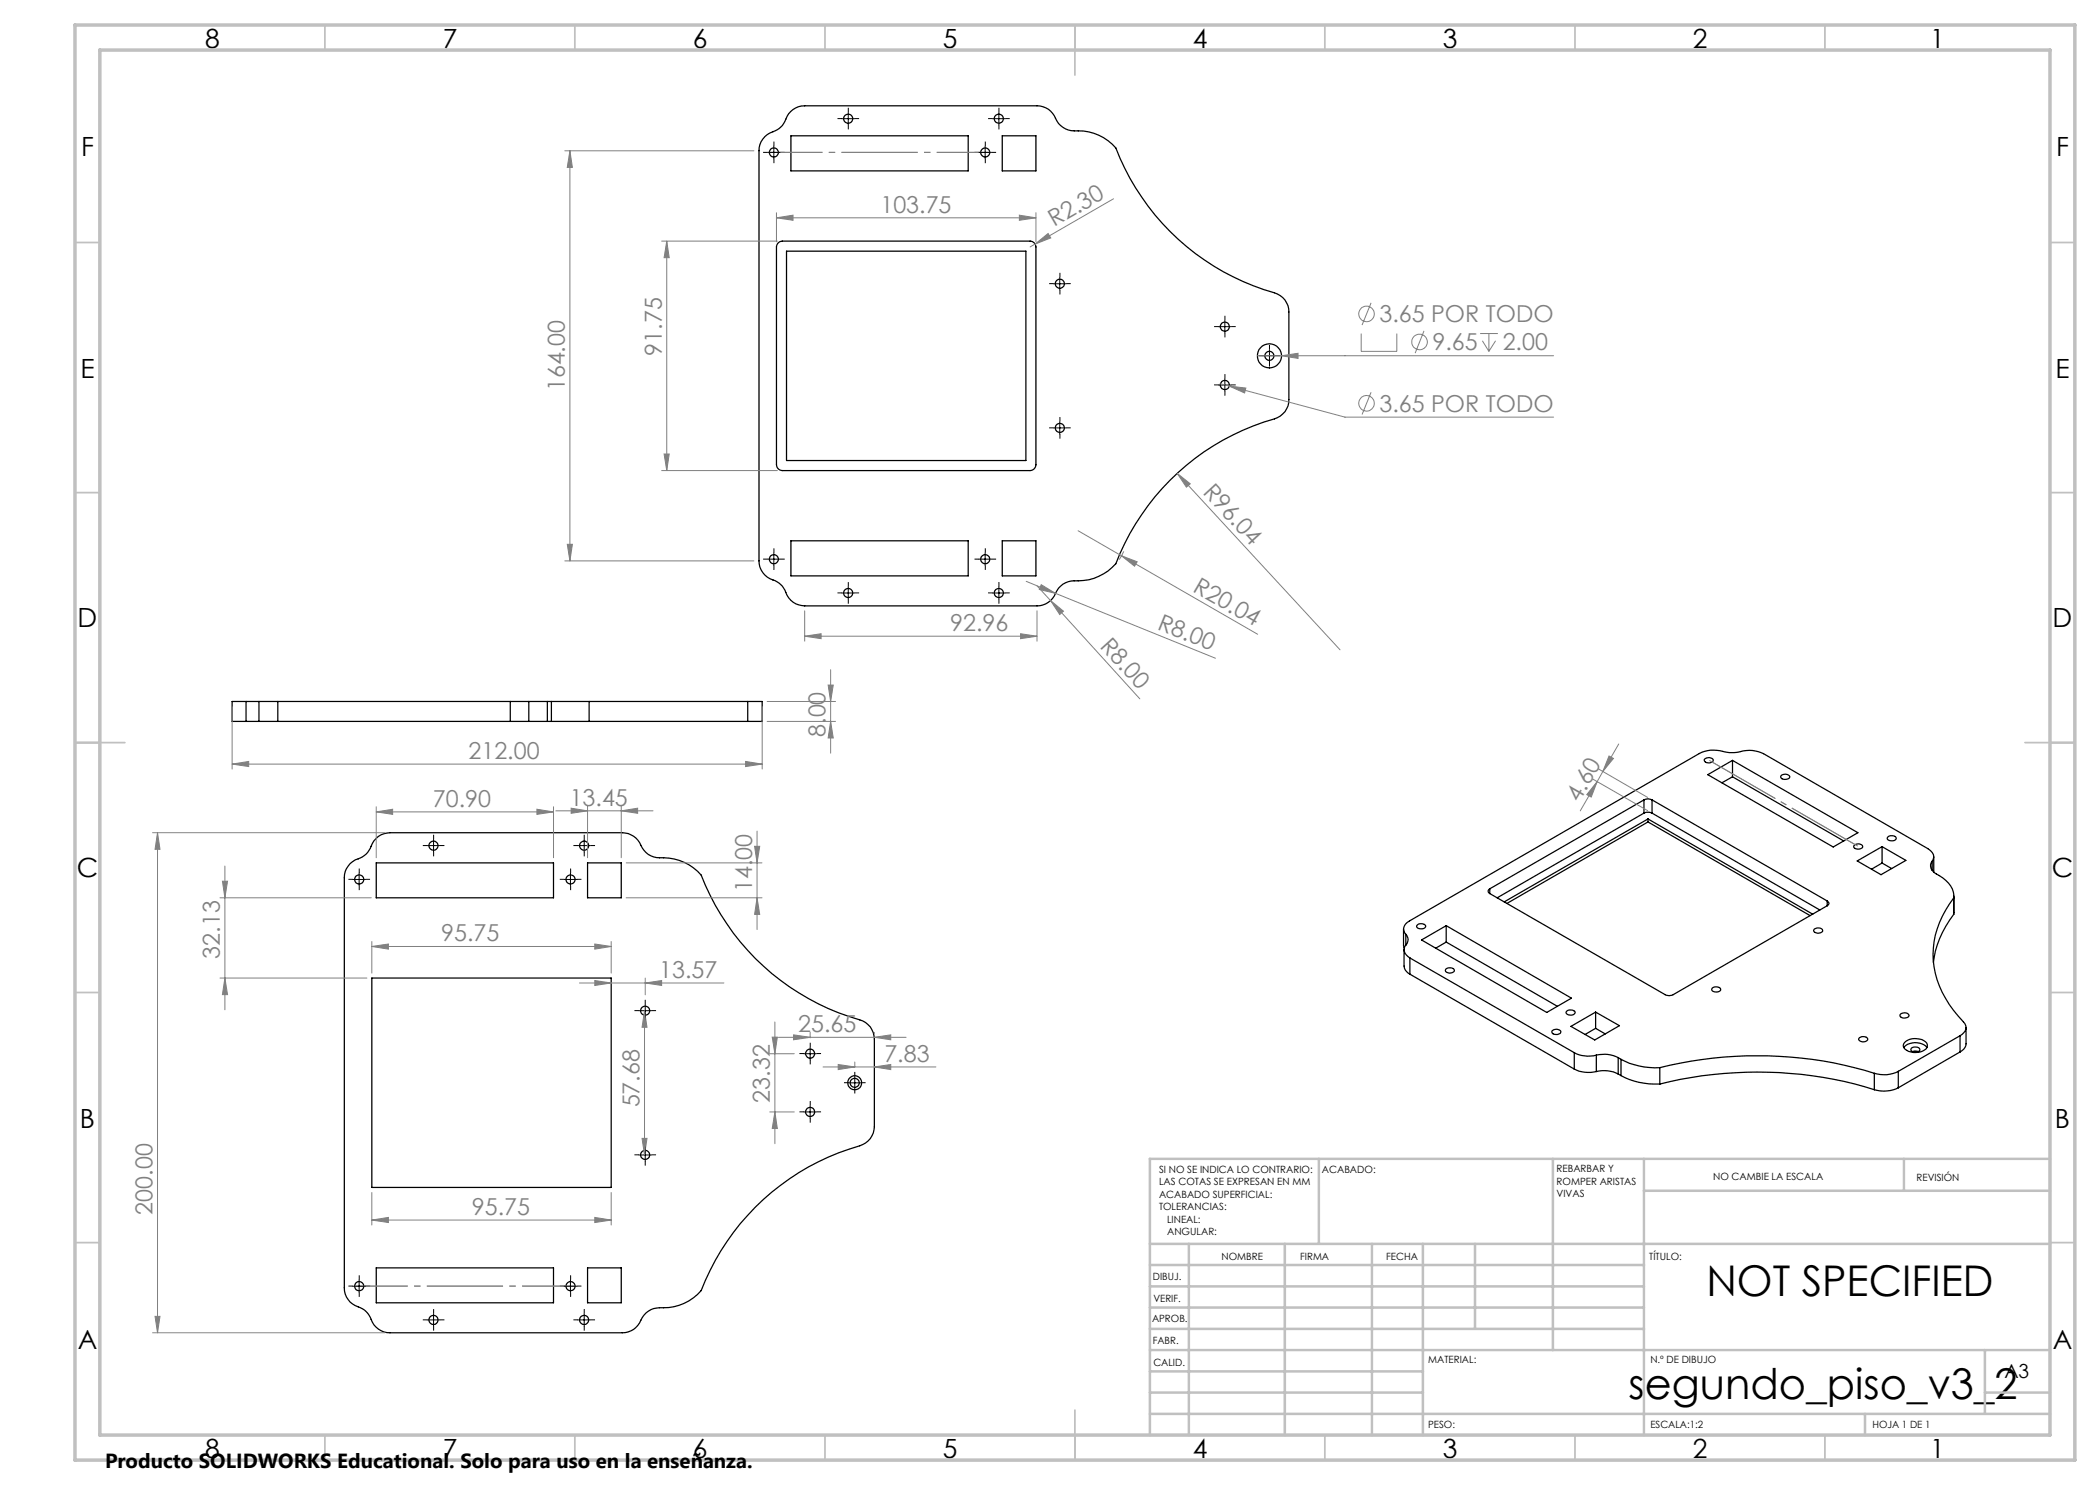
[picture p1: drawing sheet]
<svg xmlns="http://www.w3.org/2000/svg" width="420mm" height="297mm" viewBox="0 0 420 297" stroke-linecap="round" stroke-linejoin="round" font-family="sans-serif">
<g fill="none" stroke="#000" stroke-width=".25">
<path d="M153 27.3l1-.7a4.6 4.6 0 0 0 3.4-3.3 4 4 0 0 1 3.5-2.1h46.5a4.1 4.1 0 0 1 4 3 4.2 4.2 0 0 0 4.3 2 9.8 9.8 0 0 1 7.5 3.4 48.4 48.4 0 0 0 32.3 29.2 3.8 3.8 0 0 1 2.3 3.6v17.5a3.9 3.9 0 0 1-2.9 3.9 48 48 0 0 0-31.7 28.9 10.5 10.5 0 0 1-9 3.5 4.3 4.3 0 0 0-3.3 3 4.1 4.1 0 0 1-3.5 2h-46.5a4.1 4.1 0 0 1-3.9-3.2 4.5 4.5 0 0 0-3-2.3 4 4 0 0 1-2.2-3.5v-82a3.8 3.8 0 0 1 1.2-2.9zM158.2 27.2h35.4v7h-35.4zM200.4 27.2h6.8v7h-6.8zM155.6 48.6l.9-.4h49.5a1.21 1.21 0 0 1 1.2 1.2v43.6a1.21 1.21 0 0 1-1.2 1.1h-49.5a1.21 1.21 0 0 1-1.2-1.1v-43.6zM157.3 50.2h47.9v41.9h-47.9zM158.2 108.2h35.4v7h-35.4zM200.4 108.2h6.8v7h-6.8zM49.2 144.3h2.6M49.2 140.3h2.6M49.2 140.3h-2.8v4h2.8M49.2 140.3v4M51.8 144.3h3.8"/>
<path d="M51.8 140.3h3.8M51.8 140.3v4M55.6 140.3v4M55.6 144.3h46.5M55.6 140.3h46.5M102.1 144.3h3.7M102.1 140.3h3.7M102.1 140.3v4M105.8 144.3h3.7M105.8 140.3h3.7M105.8 140.3v4M109.5 144.3h.8"/>
<path d="M109.5 140.3h.8M109.5 140.3v4M110.3 144.3h7.5M110.3 140.3h7.5M110.3 140.3v4M117.8 144.3h31.7M117.8 140.3h31.7M117.8 140.3v4M149.5 140.3h2.9v4h-2.9M149.5 140.3v4M328.8 160a1.66 1.66 0 0 1 1.6 0M328.8 160l-30.8 17.8"/>
<path d="M328.8 160v2.6M330.4 160l35 20.2M330.4 160v2.6M341 151.8l.8-.3 .6 .2a.39 .39 0 0 1 .1 .7 .99 .99 0 0 1-1.6-.5zM341.6 154.9l4.9-2.8 25.1 14.4-5 2.9zM346.5 152.1v3.3M346.5 155.4l22.3 12.8M346.5 155.4l-2.1 1.2M356.3 155a1 1 0 0 1 1.6 .5 1.14 1.14 0 0 1-1.8-.1zM70 172.7a6.1 6.1 0 0 1 2.5-1.3l.7-.6 .8-1.1a4.2 4.2 0 0 1 4-3.2h46.5a4.3 4.3 0 0 1 3.9 3.1 4.2 4.2 0 0 0 4.3 2 10 10 0 0 1 7.5 3.4 48.4 48.4 0 0 0 32.3 29.2 3.9 3.9 0 0 1 2.4 3.6v17.5a4 4 0 0 1-3 3.9 48 48 0 0 0-31.7 28.9 10 10 0 0 1-8.3 3.4 4.3 4.3 0 0 0-4 3.1 3.9 3.9 0 0 1-3.4 2h-46.5a4.1 4.1 0 0 1-4-3.1 4.4 4.4 0 0 0-3-2.4 4 4 0 0 1-2.1-3.5v-82a3.8 3.8 0 0 1 1.1-2.9zM75.2 172.6h35.5v7h-35.5zM117.5 172.6h6.7v7h-6.7z"/>
<path d="M298 177.8a.52 .52 0 0 0-.4 .4 .52 .52 0 0 0 .4 .5M298 178.7l35 20.2a1.66 1.66 0 0 0 1.6 0l30.8-17.8M298 177.8v.9M328.8 162.6a1.95 1.95 0 0 1 1.6 0M328.8 162.6l-29.4 17M329.6 163.8l32.9 19M329.6 163.8l-28.8 16.6M329.6 163.8v.6M329.6 164.4l32.4 18.7M329.6 164.4l-28.2 16.3M330.4 162.6l33.6 19.4M370.8 169.2a1.1 1.1 0 0 1 1.7 .1 1.02 1.02 0 0 1-1.8 .1z"/>
<path d="M371.4 172.2l5-2.9 4.8 2.8-5 2.8zM376.4 169.3v3.3M376.4 172.6l-2.1 1.2M376.4 172.6l1.9 1.1M377.6 167.4a.97 .97 0 0 1 1.6 .4 1.16 1.16 0 0 1-1.8-.1zM386.4 172.3a1.68 1.68 0 0 0 .9 2.5 5.7 5.7 0 0 1 3.5 4.2l-.1 .6a17.4 17.4 0 0 0-.8 21.3l1.8 2.3a2.95 2.95 0 0 1 1.5 2.6 2.38 2.38 0 0 1-1.2 1.3M386.4 172.3a1.67 1.67 0 0 0-.8-2.6l-32.9-19a7.2 7.2 0 0 0-5.5-.2 11.7 11.7 0 0 1-3.8-.4h-1.9l-1.6 .6-58 33.5a1.66 1.66 0 0 0-.7 2.7M386.4 172.3v1.8M386.8 171.4v3M390.8 179.2l-.1 3.7M74.4 195.6h47.8v41.9h-47.8zM280.7 185.8v3.3l.1 .5"/>
<path d="M280.8 189.9v3.3a1.94 1.94 0 0 0 1.2 1.6M281.2 186.9a1.6 1.6 0 0 1-.2 2.4 1.75 1.75 0 0 0 1 2.3M281.2 186.9v2.1M282 191.6l32.9 18.9M282 191.6v3.2M282 194.8l32.9 19M283.5 185a.97 .97 0 0 1 1.6 .4 1.16 1.16 0 0 1-1.8-.1zM284.3 188l4.9-2.9 25.1 14.5-4.9 2.9zM289.2 193.8a.99 .99 0 0 1 1.7 .4 1.13 1.13 0 0 1-1.8-.1zM289.2 185.1v3.3M289.2 188.4l22.3 12.9M289.2 188.4l-2.1 1.2"/>
<path d="M342.5 197.6l.8-.2a.68 .68 0 0 1 .8 .6 1.16 1.16 0 0 1-1.8-.1zM362.9 185.8a.99 .99 0 0 1 1.6 .5 1.13 1.13 0 0 1-1.8-.1zM365.4 180.2a.5 .5 0 0 1 .4 .5 .5 .5 0 0 1-.4 .4M365.4 180.2v.9M390.7 182.9a19.5 19.5 0 0 0-4 9.6M390.8 182.5l-.1 .4M310.4 206.2a1.13 1.13 0 0 1 1.8 .1 1.02 1.02 0 0 1-1.8 .1zM313.4 202.2l.8-.2 .8 .3a.66 .66 0 0 1-.3 .6 .66 .66 0 0 1-.7 .1h-.3a.52 .52 0 0 1-.5-.6zM314.2 205.3l4.9-2.9 4.8 2.7-5 2.9zM314.9 210.5a6.4 6.4 0 0 0 4.4 .5M314.9 213.8a6.4 6.4 0 0 0 4.4 .5M314.9 210.5v3.3"/>
<path d="M319.1 202.4v3.3M319.1 205.7l-2.1 1.2M319.1 205.7l2 1.1M319.3 211a6.3 6.3 0 0 1 4.3 .5M319.3 214.3a6.3 6.3 0 0 1 4.3 .5M319.3 211v3.3M323.6 211.5l.6 .4M323.6 211.5v3.3M323.6 214.8l.6 .3M324.2 211.9a15 15 0 0 0 7.8 1.6M324.2 215.1a14.6 14.6 0 0 0 7.8 1.7M324.2 211.9v3.2"/>
<path d="M332 213.5a79.9 79.9 0 0 1 42.9 1.2M332 216.8a79.9 79.9 0 0 1 42.9 1.1M332 213.5v3.3M371.9 207.5l.8-.2a.68 .68 0 0 1 .8 .7 1.14 1.14 0 0 1-1.8-.1zM374.9 214.7v3.2M379.7 214.3a6.2 6.2 0 0 1-4.8 .4M379.7 217.6a6.7 6.7 0 0 1-4.8 .3M379.7 214.3v3.3M380.2 202.8a.96 .96 0 0 1 1.6 .4 1.14 1.14 0 0 1-1.8-.1zM380.8 209.5a3.2 3.2 0 0 1 4.6 0M380.9 208.5a3.3 3.3 0 0 1 4.4 .1 1.09 1.09 0 0 1-.7 1.6 3.4 3.4 0 0 1-3.8-.6 .82 .82 0 0 1 .1-1.1zM382.3 209.6a.99 .99 0 0 1 1.7 .5 1.13 1.13 0 0 1-1.8-.1z"/>
<path d="M382.5 210.3l.3-.1 .8 .1M392 207.1l-12.3 7.2M392 207.1v3.3M392 210.4l-12.3 7.2M393.2 205.5v3.3a1.89 1.89 0 0 1-1.2 1.6M75.2 253.6h35.5v7h-35.5zM117.5 253.6h6.7v7h-6.7z"/>
<circle cx="154.8" cy="30.5" r=".89"/>
<circle cx="169.6" cy="23.7" r=".92"/>
<circle cx="197" cy="30.5" r=".91"/>
<circle cx="199.8" cy="23.7" r=".92"/>
<circle cx="212" cy="56.8" r=".92"/>
<circle cx="245" cy="65.3" r=".91"/>
<circle cx="245" cy="77" r=".91"/>
<circle cx="253.9" cy="71.2" r="2.42"/>
<circle cx="253.9" cy="71.2" r=".91"/>
<circle cx="212" cy="85.6" r=".92"/>
<circle cx="154.8" cy="111.8" r=".89"/>
<circle cx="169.6" cy="118.6" r=".92"/>
<circle cx="197" cy="111.9" r=".91"/>
<circle cx="199.8" cy="118.6" r=".92"/>
<circle cx="71.8" cy="175.9" r=".92"/>
<circle cx="86.7" cy="169.1" r=".92"/>
<circle cx="114.1" cy="175.9" r=".92"/>
<circle cx="116.8" cy="169.1" r=".92"/>
<circle cx="129" cy="202.1" r=".92"/>
<circle cx="162" cy="210.7" r=".89"/>
<circle cx="170.9" cy="216.6" r=".92"/>
<circle cx="170.9" cy="216.5" r="1.39"/>
<circle cx="129" cy="231" r=".92"/>
<circle cx="162" cy="222.4" r=".91"/>
<circle cx="71.8" cy="257.2" r=".92"/>
<circle cx="114.1" cy="257.2" r=".92"/>
<circle cx="86.7" cy="264" r=".92"/>
<circle cx="116.8" cy="264" r=".92"/>
</g>
<g fill="none" stroke="#808080" stroke-width=".2">
<path d="M113 30.2h37.8M114 30.2l.5 3.3h-1zM114 30.2v82M222.7 39.8l-15.7 9M132.3 48.2h23.2M133.3 48.2l.5 3.3h-1zM133.3 48.2v45.9M155.3 43.6l3.3-.6v1.1zM155.3 42.5v5.9M155.3 43.6h51.9M203.9 43l3.3 .6-3.3 .5zM207 48.8l2.6-2.1 .5 .9z"/>
<path d="M207 48.8l-1 .6M207.2 42.5v5.9M244.1 76.8l1.8 .4M245.9 77.2l3.3 .4-.3 1zM245.9 77.2l23.1 6.2h41.7M251.5 71.2h59.2M256.3 71.2l3.3-.5v1zM272.2 66.7v3.6h7.2v-3.6M274.2 60.6l-1.8 4.4M274.2 78.5l-1.8 4.4M284.8 66.2l-1.8 4.4M296 66.7h3.6"/>
<path d="M296.5 68.2l1.3 2.1M297.8 66.7v3.6M299.1 68.2l-1.3 2.1M132.3 94.1h23.2M132.8 90.8h1l-.5 3.3zM235.4 94.7l2.7 2.1-.8 .6zM235.4 94.7l32.6 35.3M113 112.2h37.8M113.5 108.9h1l-.5 3.3zM205.2 116.3l5.9 2.4M207.4 117.2l2.7 2.9M208.2 116.9l2.9 1.8-3.2-.8z"/>
<path d="M211.1 118.7l32 13M215.6 106.1l35.9 20.8M224.3 111.2l3.1 1.2-.5 .8zM224.8 110.3l-1 1.6M160.9 127.2l3.3-.5v1zM160.9 122.2v6M160.9 127.2h46.5M165.6 137h1.1l-.6 3.3zM166.1 133.9v16.7M204.1 126.7l3.3 .5-3.3 .5zM207.4 122.2v6M210.1 120.1l2.6 2.1-.8 .7z"/>
<path d="M210.1 120.1l17.9 19.7M46.4 152.8l3.3-.5v1zM46.4 141.3v12.5M46.4 152.8h106M149.1 152.3l3.3 .5-3.3 .5zM152.4 141.3v12.5M153.4 140.3h13.7M153.4 144.3h13.7M166.1 144.3l.6 3.3h-1.1zM318.6 155.8l10.9 6.3M319.4 156.3l-1.2 3.1-.8-.5zM319.4 156.3l-3.3 5.9"/>
<path d="M319.7 153.8l9.8 5.7M320.6 154.3l-1.2 2M321.8 151.2l.9 .5-2.1 2.6zM323.7 148.8l-3.1 5.5M30.5 166.5h46.5M31.5 166.5l.5 3.4h-1zM31.5 166.5v100.1M44 179.6h30.3M44.5 176.2h1l-.5 3.4zM45 173.2v28.8M75.2 162.4l3.3-.5v1zM75.2 161.4v10.2"/>
<path d="M75.2 162.4h35.5M107.4 161.9l3.3 .5-3.3 .5zM110.7 161.4v10.2M111.2 162.2h19.4M114.2 161.6l3.3 .6-3.3 .5zM117.5 161.1v10.5M124.2 162.2l3.3-.6v1.1zM124.2 161.1v10.5M125.2 172.6h27.2M125.2 179.6h27.2M150.9 169.3h1l-.5 3.3zM151.4 179.6l.5 3.3h-1z"/>
<path d="M151.4 166.2v19.7M44 195.6h29.4M45 195.6l.5 3.3h-1zM74.4 189.3l3.3-.5v1zM74.4 188.3v6.3M74.4 189.3h47.8M115.9 196.6h28.9M119 196.1l3.2 .5-3.2 .5zM119 188.8l3.2 .5-3.2 .5zM122.2 188.3v6.3M129 196.6l3.3-.5v1zM129 195.6v3.4"/>
<path d="M128.9 202.1l.5 3.4h-1zM128.9 202.1v28.9M154 210.7h4.9M154.4 207.4h1.1l-.5 3.3zM155 204.4v24.3M155.7 207.5h25.5M158.7 207l3.3 .5-3.3 .5zM162 206.5v1.1M164.6 213.4h22.6M167.6 212.9l3.4 .5-3.4 .5zM171 212.4v1M174.9 207.5l3.3-.5v1z"/>
<path d="M174.9 213.4l3.3-.5v1zM174.9 206.5v.3M74.4 238.5v6.5M122.2 238.5v6.5M128.4 227.7h1l-.5 3.3zM154 222.4h4.9M155 222.4l.5 3.3h-1.1zM74.4 244l3.3-.5v1zM74.4 244h47.8M119 243.5l3.2 .5-3.2 .5zM30.5 266.6h46.5M31 263.3h1l-.5 3.3z"/>
<circle cx="273.3" cy="62.8" r="1.55"/>
<circle cx="283.9" cy="68.4" r="1.55"/>
<circle cx="273.3" cy="80.7" r="1.55"/>
</g>
<g fill="none" stroke="#000" stroke-width=".2" stroke-dasharray="15.2 1.3 1.3 1.3" stroke-linecap="butt">
<path d="M153.5 30.5h-.9M154.8 29.2v-.9M154.8 31.7v.9M156 30.5h.9M168.4 23.7h-.9M169.7 22.5v-.9M169.7 25v.9M170.9 23.7h.9M195.8 30.5h-.9M197.1 29.2v-.9M197.1 31.7v.9M198.3 30.5h.9"/>
<path d="M198.5 23.7h-.9M199.8 22.5v-.9M199.8 25v.9M201 23.7h.9M210.7 56.7h-.9M212 55.5v-.9M212 58v.9M213.2 56.7h.9M243.7 65.3h-.9M243.7 77h-.9M245 64.1v-.9M245 66.6v.9"/>
<path d="M245 75.7v-.9M245 78.2v.9M246.2 65.3h.9M246.2 77h.9M252.6 71.1h-.9M253.9 69.9v-.9M253.9 72.4v.9M255.1 71.1h1M210.7 85.6h-.9M212 84.3v-.9M212 86.8v.9M213.2 85.6h.9"/>
<path d="M153.5 111.8h-.9M154.8 110.6v-.9M154.8 113.1v.9M156 111.8h.9M168.4 118.6h-.9M169.7 117.3v-.9M169.7 119.8v.9M170.9 118.6h.9M195.8 111.8h-.9M197.1 110.6v-.9M197.1 113.1v.9M198.3 111.8h.9"/>
<path d="M198.5 118.6h-.9M199.8 117.3v-.9M199.8 119.8v.9M201 118.6h.9M70.6 175.9h-.9M71.8 174.6v-.9M71.8 177.1v.9M73.1 175.9h.9M85.5 169.1h-.9M86.7 167.9v-.9M86.7 170.4v.9M88 169.1h.9"/>
<path d="M112.9 175.9h-.9M114.1 174.6v-.9M114.1 177.1v.9M115.4 175.9h.9M115.6 169.1h-.9M116.8 167.9v-.9M116.8 170.4v.9M118.1 169.1h.9M127.8 202.1h-.9M129 200.9v-.9M129 203.4v.9M130.3 202.1h.9"/>
<path d="M160.8 210.7h-.9M162 209.5v-1M162 212v.9M163.3 210.7h.9M169.7 216.5h-.9M171 215.3v-.9M171 217.8v.9M172.2 216.5h.9M127.8 231h-.9M129 229.7v-.9M129 232.2v.9M130.3 231h.9"/>
<path d="M160.8 222.4h-.9M162 221.1v-.9M162 223.6v.9M163.3 222.4h.9M70.6 257.2h-.9M71.8 256v-.9M71.8 258.5v.9M73.1 257.2h.9M112.9 257.2h-.9M114.1 256v-.9M114.1 258.5v.9M115.4 257.2h.9"/>
<path d="M85.5 264h-.9M86.7 262.7v-.9M86.7 265.2v.9M88 264h.9M115.6 264h-.9M116.8 262.7v-.9M116.8 265.2v.9M118.1 264h.9"/>
</g>
<path d="M196.1 30.5h-40.4M113.2 257.2h-40.4" fill="none" stroke="#808080" stroke-width=".2" stroke-dasharray="15.2 1.3 1.3 1.3" stroke-dashoffset="6.4" stroke-linecap="butt"/>
<path d="M153.9 30.5h44.1M70.9 257.2h44.1" fill="none" stroke="#808080" stroke-width=".2" stroke-dasharray="15.2 1.3 1.3 1.3" stroke-dashoffset="4.6" stroke-linecap="butt"/>
<path d="M371 168.9l-28.6-16.5" fill="none" stroke="#808080" stroke-width=".2" stroke-dasharray="15.2 1.3 1.3 1.3" stroke-dashoffset=".6" stroke-linecap="butt"/>
<path d="M341.1 151.7l31.2 18" fill="none" stroke="#808080" stroke-width=".2" stroke-dasharray="15.2 1.3 1.3 1.3" stroke-dashoffset="-.9" stroke-linecap="butt"/>
<g fill="none" stroke="#c0c0c0" stroke-width=".35">
<path d="M65 5v5M115 5v5M165 5v5M215 5v10M265 5v5M315 5v5M365 5v5M15 48.5h5M410 48.5h5M15 98.5h5M410 98.5h5M15 148.5h10"/>
<path d="M405 148.5h10M15 198.5h5M410 198.5h5M15 248.5h5M410 248.5h5M65 287v5M115 287v5M165 287v5M215 282v10M265 287v5M315 287v5M365 287v5"/>
</g>
<g fill="none" stroke="#c0c0c0" stroke-width=".5">
<path d="M263.8 231.8v17M310.6 231.8v38.2M328.8 231.8v55.2M328.8 238.2h81.2M380.8 231.8v6.4M410 231.8h-180v55.2M230 248.8h180M230 257.3h98.8M230 253h98.8M237.8 248.8v38.2M257 248.8v38.2M274.4 248.8v38.2"/>
<path d="M284.6 248.8v38.2M295 248.8v17M230 265.8h98.8M230 261.5h98.8M230 278.5h54.6M230 274.3h54.6M230 270h180M397 278.5h13M397 270v12.8M230 282.8h180M373 282.8v4.2"/>
</g>
<path d="M15 5h400v287h-400zM20 10h390v277h-390z" fill="none" stroke="#c0c0c0" stroke-width=".7"/>
<g fill="none" stroke="#000" stroke-width=".2">
<path d="M153.5 30.5h2.5M154.8 29.2v2.5M168.4 23.7h2.5M169.7 22.5v2.5M195.8 30.5h2.5M197 29.2v2.5M198.5 23.7h2.5M199.8 22.5v2.5M210.7 56.8h2.5M211.9 55.5v2.5M243.7 65.3h2.5M243.7 77h2.5"/>
<path d="M245 64.1v2.5M245 75.7v2.5M252.6 71.2h2.5M253.9 69.9v2.5M210.7 85.6h2.5M211.9 84.3v2.6M153.5 111.8h2.5M154.8 110.6v2.5M168.4 118.6h2.5M169.7 117.3v2.5M195.8 111.8h2.5M197 110.6v2.5"/>
<path d="M198.5 118.6h2.5M199.8 117.3v2.5M70.6 175.9h2.5M71.8 174.6v2.5M85.4 169.1h2.5M86.7 167.9v2.5M112.9 175.9h2.5M114.1 174.6v2.5M115.6 169.1h2.5M116.8 167.9v2.5M127.8 202.1h2.5M129 200.9v2.5"/>
<path d="M160.8 210.7h2.5M162 209.5v2.5M169.7 216.6h2.5M171 215.3v2.5M127.8 231h2.5M129 229.7v2.5M160.8 222.4h2.5M162 221.2v2.5M70.6 257.2h2.5M71.8 256v2.5M112.9 257.2h2.5M114.1 256v2.5"/>
<path d="M85.4 264h2.5M86.7 262.7v2.6M115.6 264h2.5M116.8 262.7v2.6"/>
</g>
<g fill="#808080">
<path d="M235.4 94.7l2.7 2.1-.8 .6z"/>
<path d="M207 48.8l2.6-2.1 .5 .9z"/>
<path d="M210.1 120.1l2.6 2.1-.8 .7z"/>
<path d="M224.3 111.2l3.1 1.2-.5 .8z"/>
<path d="M208.2 116.9l2.9 1.8-3.2-.8z"/>
<path d="M321.8 151.2l.9 .5-2.1 2.6zM319.4 156.3l-1.2 3.1-.8-.5z"/>
<path d="M119 243.5l3.2 .5-3.2 .5zM74.4 244l3.3-.5v1zM129 196.6l3.3-.5v1zM119 196.1l3.2 .5-3.2 .5z"/>
<path d="M74.4 189.3l3.3-.5v1zM119 188.8l3.2 .5-3.2 .5zM75.2 162.4l3.3-.5v1zM107.4 161.9l3.3 .5-3.3 .5zM114.2 161.6l3.3 .6-3.3 .5zM124.2 162.2l3.3-.6v1.1zM158.7 207l3.3 .5-3.3 .5zM174.9 207.5l3.3-.5v1zM167.6 212.9l3.4 .5-3.4 .5zM174.9 213.4l3.3-.5v1zM256.3 71.2l3.3 .5v-1zM245.9 77.2l3 1.4 .3-1zM155.3 43.6l3.3-.6v1.1zM203.9 43l3.3 .6-3.3 .5zM46.4 152.8l3.3-.5v1zM149.1 152.3l3.3 .5-3.3 .5z"/>
<path d="M155 222.4l.5 3.3h-1.1zM154.4 207.4h1.1l-.5 3.3z"/>
<path d="M150.9 169.3h1l-.5 3.3zM151.4 179.6l.5 3.3h-1z"/>
<path d="M31.5 166.5l.5 3.4h-1zM31 263.3h1l-.5 3.3zM44.5 176.2h1l-.5 3.4zM45 195.6l.5 3.3h-1zM128.9 202.1l.5 3.4h-1zM128.4 227.7h1l-.5 3.3zM114 30.2l.5 3.3h-1zM113.5 108.9h1l-.5 3.3zM133.3 48.2l.5 3.3h-1zM132.8 90.8h1l-.5 3.3zM165.6 137h1.1l-.6 3.3zM166.1 144.3l.6 3.3h-1.1z"/>
<path d="M160.9 127.2l3.3-.5v1zM204.1 126.7l3.3 .5-3.3 .5z"/>
</g>
<g font-size="8.5">
<text x="341.3" y="259.3">NOT SPECIFIED</text>
<text x="325.7" y="279.7">segundo_piso_v3_2</text>
</g>
<g font-size="5.3">
<text x="41" y="9.5">8</text>
<text x="88.5" y="9.5">7</text>
<text x="138.5" y="9.5">6</text>
<text x="188.5" y="9.5">5</text>
<text x="238.5" y="9.5">4</text>
<text x="288.5" y="9.5">3</text>
<text x="338.5" y="9.5">2</text>
<text x="386" y="9.5">1</text>
<text x="16.2" y="31.3">F</text>
<text x="411.2" y="31.3">F</text>
<text x="16.1" y="75.5">E</text>
<text x="411.1" y="75.5">E</text>
<text x="15.5" y="125.5">D</text>
<text x="410.5" y="125.5">D</text>
<text x="15.4" y="175.5">C</text>
<text x="410.4" y="175.5">C</text>
<text x="16" y="225.5">B</text>
<text x="411" y="225.5">B</text>
<text x="15.5" y="269.8">A</text>
<text x="410.5" y="269.8">A</text>
<text x="41" y="291.5">8</text>
<text x="88.5" y="291.5">7</text>
<text x="138.5" y="291.5">6</text>
<text x="188.5" y="291.5">5</text>
<text x="238.5" y="291.5">4</text>
<text x="288.5" y="291.5">3</text>
<text x="338.5" y="291.5">2</text>
<text x="386" y="291.5">1</text>
</g>
<g font-size="4.7" fill="#808080">
<text x="176.1" y="42.5">103.75</text>
<text x="210.8" y="45.5" transform="rotate(-30 210.8 45.5)">R2.30</text>
<text x="275.9" y="64.5">3.65 POR TODO</text>
<text x="132.3" y="71.1" transform="rotate(-90 132.3 71.1)">91.75</text>
<text x="286.5" y="70.1">9.65</text>
<text x="300.5" y="70.1">2.00</text>
<text x="113" y="78.3" transform="rotate(-90 113 78.3)">164.00</text>
<text x="275.9" y="82.4">3.65 POR TODO</text>
<text x="240.5" y="98.6" transform="rotate(47 240.5 98.6)">R96.04</text>
<text x="238.4" y="118.1" transform="rotate(30 238.4 118.1)">R20.04</text>
<text x="231.3" y="125.7" transform="rotate(22 231.3 125.7)">R8.00</text>
<text x="190" y="126.2">92.96</text>
<text x="219.9" y="129.3" transform="rotate(48 219.9 129.3)">R8.00</text>
<text x="165.1" y="147.4" transform="rotate(-90 165.1 147.4)">8.00</text>
<text x="93.7" y="151.8">212.00</text>
<text x="86.6" y="161.3">70.90</text>
<text x="113.9" y="161.1">13.45</text>
<text x="315.8" y="160.5" transform="rotate(-60 315.8 160.5)">4.60</text>
<text x="150.4" y="178.4" transform="rotate(-90 150.4 178.4)">14.00</text>
<text x="44" y="191.7" transform="rotate(-90 44 191.7)">32.13</text>
<text x="88.3" y="188.3">95.75</text>
<text x="131.9" y="195.6">13.57</text>
<text x="159.6" y="206.4">25.65</text>
<text x="176.9" y="212.4">7.83</text>
<text x="127.9" y="221.5" transform="rotate(-90 127.9 221.5)">57.68</text>
<text x="154" y="220.5" transform="rotate(-90 154 220.5)">23.32</text>
<text x="30.5" y="242.9" transform="rotate(-90 30.5 242.9)">200.00</text>
<text x="94.4" y="243">95.75</text>
</g>
<text font-size="4.1" x="21" y="293.7">Producto SOLIDWORKS Educational. Solo para uso en la enseñanza.</text>
<text font-size="3.9" x="400.9" y="275.5">A3</text>
<g font-size="2">
<text x="231.8" y="234.6">SI NO SE INDICA LO CONTRARIO:</text>
<text x="231.8" y="237.1">LAS COTAS SE EXPRESAN EN MM</text>
<text x="231.8" y="239.6">ACABADO SUPERFICIAL:</text>
<text x="264.4" y="234.6">ACABADO:</text>
<text x="311.3" y="234.5">REBARBAR Y</text>
<text x="311.3" y="237">ROMPER ARISTAS</text>
<text x="311.3" y="239.5">VIVAS</text>
<text x="342.6" y="236">NO CAMBIE LA ESCALA</text>
<text x="383.3" y="236.2">REVISIÓN</text>
<text x="231.8" y="242.1">TOLERANCIAS:</text>
<text x="233.4" y="244.6">LINEAL:</text>
<text x="233.4" y="247.1">ANGULAR:</text>
<text x="244.3" y="252">NOMBRE</text>
<text x="260" y="251.9">FIRMA</text>
<text x="277.2" y="251.9">FECHA</text>
<text x="329.9" y="251.9">TÍTULO:</text>
<text x="230.6" y="256.1">DIBUJ.</text>
<text x="230.7" y="260.3">VERIF.</text>
<text x="230.4" y="264.4">APROB.</text>
<text x="230.5" y="268.8">FABR.</text>
<text x="230.7" y="273.1">CALID.</text>
<text x="285.6" y="272.5">MATERIAL:</text>
<text x="330.1" y="272.5">N.º DE DIBUJO</text>
<text x="285.6" y="285.5">PESO:</text>
<text x="330.1" y="285.6">ESCALA:1:2</text>
<text x="374.5" y="285.6">HOJA 1 DE 1</text>
</g>
</svg>
